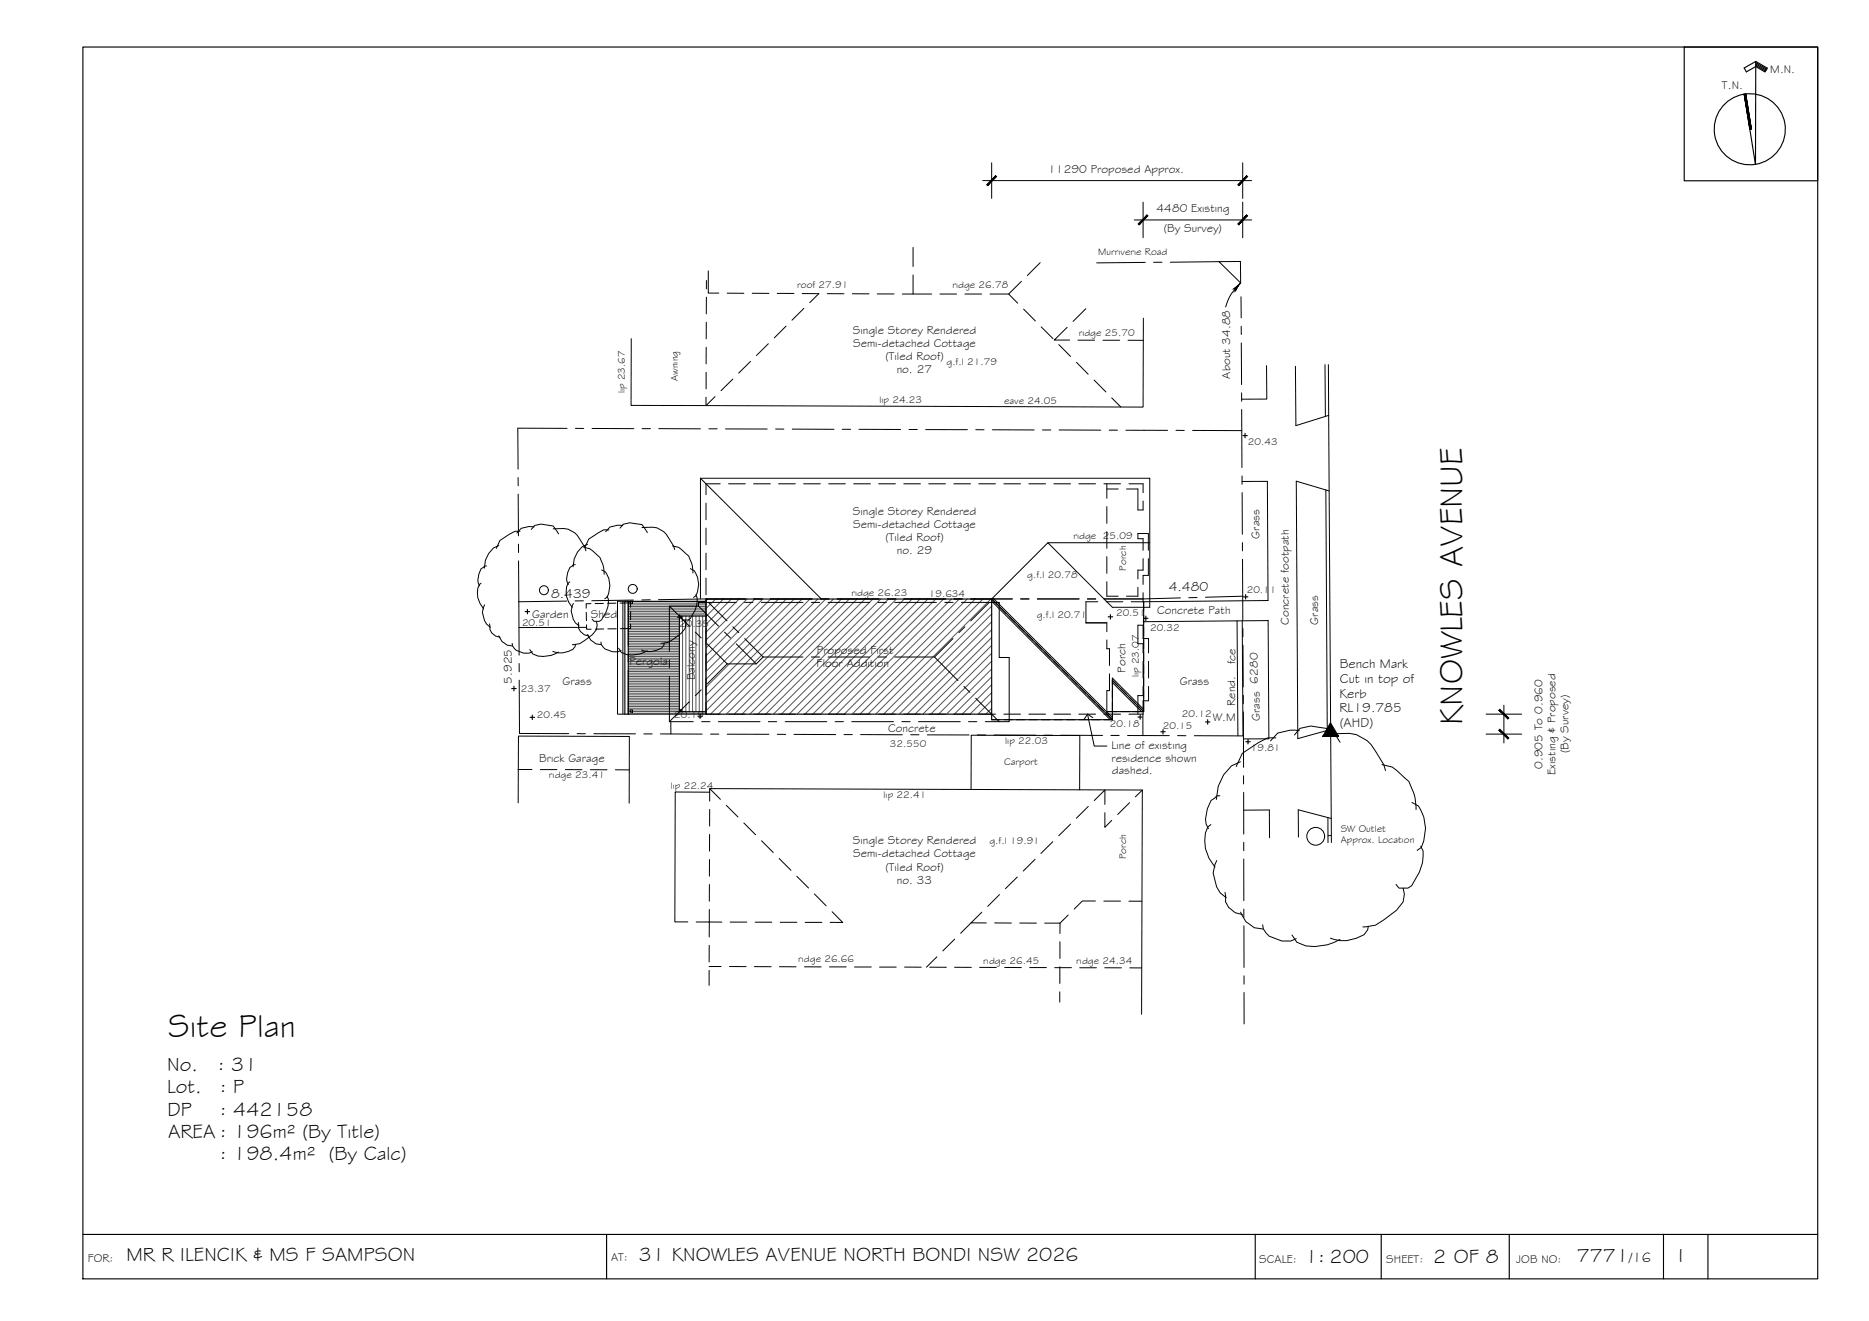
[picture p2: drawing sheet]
<svg xmlns="http://www.w3.org/2000/svg" width="420mm" height="297mm" viewBox="0 0 420 297" stroke-linecap="round" stroke-linejoin="round" font-family="sans-serif">
<!-- layer: HATCH -->
<g fill="none" stroke="#545454" stroke-width=".22">
<path d="M141.2 139.8h11.5M141.2 139.4h11.5M141.2 139h11.5M141.2 138.6h11.5M141.2 138.3h17.5M141.2 137.9h17.5M141.2 137.5h17.5M141.2 137.1h17.5M141.2 136.8h17.5M141.2 136.4h17.5M141.2 136h17.5M141.2 135.6h17.5"/>
<path d="M141.2 135.2h17.5M153.4 138.5v21.5M154.2 138.5v21.5M154.9 138.5v21.5M155.7 138.5v21.5M156.4 138.5v21.5M157.2 138.5v21.5M158 138.5v21.5M158.7 138.5v21.5M159.1 134.7l-.4 .4M160.9 134.7l-2.2 2.1M162.6 134.7l-3.9 3.9"/>
<path d="M164.4 134.7l-5.7 5.7M166.2 134.7l-7.5 7.4M167.9 134.7l-9.2 9.2M169.7 134.7l-11 11M171.5 134.7l-12.8 12.8M173.2 134.7l-14.5 14.5M175 134.7l-16.3 16.3M176.8 134.7l-18.1 18.1M178.5 134.7l-19.8 19.8M180.3 134.7l-21.6 21.6M182.1 134.7l-23.4 23.4M183.8 134.7l-25.1 25.1"/>
<path d="M185.6 134.7l-25.9 25.9M187.4 134.7l-25.9 25.9M189.2 134.7l-25.9 25.9M190.9 134.7l-25.9 25.9M192.7 134.7l-25.9 25.9M194.4 134.7l-25.8 25.9M196.2 134.7l-25.9 25.9M198 134.7l-25.9 25.9M199.8 134.7l-25.9 25.9M201.5 134.7l-25.9 25.9M203.3 134.7l-25.9 25.9M205 134.7l-25.8 25.9"/>
<path d="M206.8 134.7l-25.9 25.9M208.6 134.7l-25.9 25.9M210.4 134.7l-25.9 25.9M212.1 134.7l-25.8 25.9M213.9 134.7l-25.9 25.9M215.7 134.7l-25.9 25.9M217.4 134.7l-25.8 25.9M219.2 134.7l-25.9 25.9M221 134.7l-25.9 25.9M222.7 134.7l-25.8 25.9M222.9 136.3l-24.3 24.3M222.9 138.1l-22.5 22.5"/>
<path d="M222.9 139.8l-20.7 20.8M141.2 160h11.5M141.2 159.6h11.5M141.2 159.3h11.5M141.2 158.9h11.5M141.2 158.5h11.5M141.2 158.1h11.5M141.2 157.7h11.5M141.2 157.4h11.5M141.2 157h11.5M141.2 156.6h11.5M141.2 156.2h11.5"/>
<path d="M141.2 155.9h11.5M141.2 155.5h11.5M141.2 155.1h11.5M141.2 154.7h11.5M141.2 154.4h11.5M141.2 154h11.5M141.2 153.6h11.5M141.2 153.3h11.5M141.2 152.9h11.5M141.2 152.5h11.5M141.2 152.1h11.5M141.2 151.8h11.5"/>
<path d="M141.2 151.4h11.5M141.2 151h11.5M141.2 150.6h11.5M141.2 150.3h11.5M141.2 149.9h11.5M141.2 149.5h11.5M141.2 149.1h11.5M141.2 148.8h11.5M141.2 148.4h11.5M141.2 148h11.5M141.2 147.6h11.5M141.2 147.2h11.5"/>
<path d="M141.2 146.9h11.5M141.2 146.5h11.5M141.2 146.1h11.5M141.2 145.7h11.5M141.2 145.4h11.5M141.2 145h11.5M141.2 144.6h11.5M141.2 144.2h11.5M141.2 143.9h11.5M141.2 143.5h11.5M141.2 143.1h11.5M141.2 142.7h11.5"/>
<path d="M141.2 142.4h11.5M141.2 142h11.5M141.2 141.6h11.5M141.2 141.3h11.5M141.2 140.9h11.5M141.2 140.5h11.5M141.2 140.1h11.5M222.9 141.6l-19 19M222.9 143.4l-17.2 17.2M222.9 145.1l-15.4 15.5M222.9 146.9l-13.7 13.7M222.9 148.7l-11.9 11.9"/>
<path d="M222.9 150.4l-10.1 10.2M222.9 152.2l-8.4 8.4M222.9 154l-6.6 6.6M222.9 155.7l-4.8 4.9M222.9 157.5l-3.1 3.1M222.9 159.3l-1.3 1.3M141.2 160.4h17.5"/>
</g>
<!-- layer: BORDER -->
<g fill="none" stroke="#000" stroke-width=".25">
<path d="M18.6 10.6h390v277h-390zM378.6 10.6h30v30.1h-30zM394.7 13.8l2.6 1.5-.5 .9-2.1-1.2-2.1 1.2-.5-.9 2.6-1.5-.1 23.2-2.5-15.8M394.7 14.1l2.5 1.5M394.7 14.4l2.4 1.4M394.7 14.7l2.2 1.3M392.5 21.1l1.2 7.9M18.6 277.6h390M136.4 277.6v10M282.2 277.6v10M310.5 277.6v10M339.3 277.6v10"/>
<path d="M374 277.6v10M383.9 277.6v10"/>
<circle cx="393.4" cy="29.1" r="8"/>
</g>
<g fill="#000" stroke="#000" stroke-width=".22">
<path d="M392.1 21.2l1.3 7.9zM392.1 21.2l.3-.1 1 8z"/>
<path d="M392.4 21.1l1 8 .3-.1zM392.4 21.1l1.3 7.9z"/>
</g>
<!-- layer: BOUNDARY -->
<g fill="none" stroke="#000" stroke-width=".22">
<path d="M257.5 59l-11 .1M261.2 59h-1.9M274 58.8h4.9v4.8zM274 58.8l-10.9 .2M279 66.7v4.8M279 73.4v1.8M279 77.1l.1 9.4M127.5 96.3h-11.1l.1 9.2M129.4 96.3h1.8M133.1 96.3l9.4 .1M144.3 96.4h1.9M148.1 96.4h9.4"/>
<path d="M159.3 96.4h1.9M163.1 96.4l9.4 .1M174.4 96.5h1.8M178.1 96.5h9.4M189.3 96.5h1.9M193.1 96.5l9.4 .1M204.4 96.6h1.8M208.1 96.6h9.4M219.4 96.6h1.8M223.1 96.6l9.4 .1M234.3 96.7h1.9M238.1 96.7h9.4"/>
<path d="M249.4 96.7h1.8M253.1 96.7l9.4 .1M264.4 96.8h1.8M268.1 96.8h11.1M279.1 88.3v1.9M279.1 92.1l.1 4.7M279.2 96.8v8.3M116.5 107.4v1.8M116.5 111.1l.1 9.4M279.2 107v1.9M279.2 110.8l.1 9.3M116.6 122.4v1.8"/>
<path d="M116.6 126.1l.1 21.2M127.4 135.2l-10.8 .1M131.2 135.1h-1.9M142.4 134.9l-9.4 .2M146.2 134.9h-1.9M158.8 134.7h8.8l-19.6 .1M169.4 134.7h1.9M173.2 134.7h9.4M184.5 134.7h1.8M188.2 134.7h9.4M199.5 134.7h1.8M203.2 134.7h9.4"/>
<path d="M214.4 134.7h1.9M218.2 134.7h9.4M229.5 134.7h1.8M233.2 134.7h9.4M244.5 134.7h1.8M265.4 134.4l-8.4 .3h-8.8M269.1 134.4h-1.9M279.3 122v1.9M279.3 125.8l.1 8.3M279.4 134.1l-8.4 .2M279.4 134.1v5.4M116.7 149.2v1.9"/>
<path d="M116.7 152.9l.1 12 11.1 .1M279.4 141.3v1.9M279.4 145.1l.1 9.4M279.5 156.3v1.9M129.7 165h1.9M133.5 165h9.4M144.7 165h1.9M148.5 165l9.3 .1M159.7 165.1h1.9M163.5 165.1h9.4M174.7 165.1h1.9M178.5 165.1l9.4 .1"/>
<path d="M189.7 165.2h1.9M193.5 165.2h9.3M204.7 165.2h1.9M208.5 165.2l9.4 .1M219.7 165.3h1.9M223.5 165.3h9.4M234.7 165.3h1.9M238.5 165.3l9.3 .1M249.7 165.4h1.9M253.5 165.4h9.4M264.7 165.4h1.9M268.5 165.4l11 .1"/>
<path d="M279.5 160.1l.1 12.4M279.6 174.4v1.9M279.6 178.2v9.4M279.6 189.4v1.9M279.6 193.2v9.3M279.6 204.4v1.9M279.6 208.2l.1 9.3M279.7 219.4v1.9M279.7 223.2v7"/>
</g>
<!-- layer: EXISTING -->
<g fill="none" stroke="#000" stroke-width=".22">
<path d="M205.3 55.6v4.3M233.8 59.1l-2.8 2.8M141.9 76.2v15h16.8l2-2M158.8 78.1l-.1 3.7M158.8 72.4v3.8M158.8 63.1v1.9M158.8 66.8v3.8M159.2 60.9v5h2.4M163.5 65.9h3.7M169.1 65.9l3.8 .1M172.7 77.3l-2.6 2.6M174.7 66h3.8"/>
<path d="M176.7 73.3l-2.6 2.7M180.3 66h3.8M180.7 69.4l-2.7 2.6M184.1 66l-2.1 2M186 66l3.7 .1M191.6 66.1h3.8M197.2 66.1h3.8M202.8 66.1h6.6M205.3 61.8v4.3M211.3 66.1h3.7M216.9 66.1h3.8M222.6 66.1h4.1"/>
<path d="M229.6 63.3l-2.9 2.8 2.1 2.1M230.1 69.5l2.7 2.7M234.1 73.5l2.6 2.7M238 77.5l2.7 2.7M239.9 73.6l-2.9 2.9h3.5M242.3 76.5h3.8M244.1 69.4l-2.9 2.9M248 76.5h3.7M253.6 76.5h3.4M257 71.5v20l-98.3-.3v-1.9M158.7 83.7v3.8M164.7 85.2l-2.6 2.7"/>
<path d="M168.7 81.3l-2.6 2.6M242 81.5l2.6 2.7M246 85.5l2.6 2.6M249.9 89.5l2.1 2M284.7 82.2l.1 7.5-5.7 .1M291.2 82.4l.1 13.3 7.4-2.3M297.9 82v11.6M298.6 82l.7 107.5M158.7 113.1v3.8M158.7 118.7v3.8M161.9 108.8h-3.2v2.4M163.8 108.8h3.7"/>
<path d="M169.4 108.8h3.8M175 108.8h3.8M180.7 108.8h3.7M186.3 108.8h3.7M191.9 108.8h3.8M197.5 108.8h3.8M203.2 108.8h3.7M208.8 108.8h3.7M214.4 108.8h3.8M220 108.8h3.8M225.7 108.8h3.7M231.3 108.8h3.7"/>
<path d="M236.9 108.8h3.8M242.5 108.8h3.8M248.2 108.8h3.7M248.8 108.8v3.2M248.8 113.9v3.8M248.8 119.5v3.8M248.8 110h2.6M253.2 110h2.6v4.7h1.2v-2M253.8 108.8h3.2v2M279.2 108.3l5.7-.1 .2 26.8-28.1 .3M298.1 110.2l.3 54M298.8 110.4l-7.4-2.2 .3 57.9 7.4-2.1"/>
<path d="M131.8 137.7v1.9M132.8 135.7l-1 .1v1M135.6 135.7h-1.8M138.5 135.6l-1.9 .1M139.4 135.6h2.4v1M141.8 137.5v1.9M158.7 124.4v3.7M158.7 130v3.7M158.7 135.6v3.8M246.8 135.3h-2.7v4.8h4.7v1.9M248.7 135.3h3.7M248.8 130.8v3.3h2.6"/>
<path d="M248.8 125.2v3.7M254.3 135.3h2.7M255.8 132.1v2h-2.6M257 139.8l28.1-.3 .1 26.6-5.7 .1M257 123.7v-2.6h-1.2v-1.1h2.4v3.7M257 125.6v2.6h-1.2v2M257 133.3v2M258.2 125.6v3.8h-1.2v2M278.1 139.6l.2 25.9M279.3 139.6l.1 25.9M131.9 140.5v1h1M131.9 141.1h-15.2"/>
<path d="M135.7 141.4l-1.9 .1M138.5 141.4h-1.9M141.8 140.3v1l-2.3 .1M158.7 158.1v2.5h3.2M158.7 141.2v3.8M158.7 146.9v3.7M158.7 152.5v3.7M248.8 143.9v2h.6v3.7M249.4 151.5v3.8h-.6v5.3M257 146.8v-2h-1.2v-4.2h1.2v3h1.2v3.2M257 154.3v2.1h-1.2v4.2M257 148.7v3.8"/>
<path d="M258.2 154.3v3.3h-1.2l-.1 7.8M258.2 148.7v3.8M116.4 173h3.2M121.5 173.1h3.7M127.1 173.1h3.7M132.7 173.1h3.8M138.3 173.1h3.2M150.8 162.3v2.8M159.5 178.1h-7.7l-.1 29.2h2.9M159.5 177.3l2.5 2.4M163.8 160.6h3.7M169.4 160.6h3.8"/>
<path d="M175 160.6h3.8M180.7 160.6h3.7M186.3 160.6h3.7M191.9 160.6h3.8M197.5 160.6h3.8M203.2 160.6h3.7M208.8 160.6h3.7M214.4 160.6h3.8M218.3 177.5v-12.2l24.4 .1v12.2M220 160.6h3.8M225.7 160.6h3.7M231.3 160.6h3.7"/>
<path d="M236.9 160.6h3.8M242.5 160.6h3.8M248.2 160.6h3.7M253.8 160.6h3.2M256.8 177.6l-1.6 1.6M116.5 180.5l.1-15 24.9 .1-.1 15M159.5 198.9v3.7M159.5 193.3v3.7M159.5 187.6v3.8M159.5 180.1v-2.8l97.3 .3-.2 50.5M159.5 182v3.8M163.3 181.1l2.6 2.6"/>
<path d="M167.2 185.1l2.7 2.6M171.2 189.1l2.6 2.6M175.2 193l2.6 2.7M179.1 197l2.7 2.7M228.7 197.2l-2.7 2.6M232.7 193.2l-2.7 2.7M236.7 189.3l-2.7 2.6M240.7 185.3l-2.7 2.6M244.7 181.3l-2.7 2.7M246 180l2.4-2.4v3.3M248.4 182.7v3.3l1.5-1.5M253.9 180.5l-2.6 2.6"/>
<path d="M279.7 182.2l5.7-.1v6.3M298.5 183.8v5.7M299.2 187.9h-.7M299.3 184l-7.4-1.9v6.1M156.5 207.3h3l-.1 3.4M159.4 218.2v3.4M159.4 217.3h2.7M159.4 212.6v3.7M159.5 204.5v2.8h2.8M164 217.3l3.7 .1M164.1 207.3h3.8M169.6 217.4h3.8"/>
<path d="M169.8 207.4h3.7M175.2 217.4h3.8M175.4 207.4h3.7M180.9 217.4h3.7M181 207.4h3.8M183.1 201l2.6 2.7M186.5 217.4h3.7M187.1 205l2.3 2.4h-2.8M192.1 217.4h3.8M197.7 217.5h3.8M203.4 217.5h3.7M209 217.5h3.7"/>
<path d="M210.6 215.2l-2.3 2.3M214.6 217.5h3.8M214.6 211.2l-2.7 2.6M218.3 207.5l-2.4 2.4M220.2 217.5h3.8M220.7 205.1l-2.4 2.4h3.4M223.6 207.5l3.8 .1M224.7 201.2l-2.7 2.6M225.9 217.5l3.7 .1M229.2 207.6h3.8M231.5 217.6h3.7M234.9 207.6h3.4v2.3"/>
<path d="M237.1 217.6h3.8M238.3 217.4v3.7M238.3 211.8v3.7M240.1 205.8l-1.8 1.8M242.7 217.6h3.8M246.3 202.6h-3l-1.8 1.8M248.1 202.6h3.8M248.4 217.6h3.7M253.8 202.6h2.9M254 217.6h2.7M238.2 223v2.3"/>
</g>
<!-- layer: NEWWORK -->
<path d="M140.5 135.2h.7v25.4h-.7zM158.7 138.5h-6v21.5h6M158.7 134.7h64.2v25.9h-64.2zM158.7 134.7v.5M222.9 134.7l27.2 27.1M257 135.3h.1v24.7h-8.3M250.1 152.5v9.3M250.1 153l7 7M222.9 160.6v1.2h27.2" fill="none" stroke="#000" stroke-width=".25"/>
<!-- layer: 0.13 -->
<path d="M141.7 135.2h.5v.5h-.5zM152.7 138.5h.5v.5h-.5zM141.7 159.6h.5v.5h-.5zM152.7 159.6h.5v.4h-.5z" fill="none" stroke="#000" stroke-width=".22"/>
<!-- layer: NEWWORK -->
<path d="M140 135.2v25.4M140.5 135.2h-1.7v25.4h1.7M141.2 135.2h17.5M158.5 135.2v.3M222.9 135.2l26.7 26.6M222.9 134.7h.5l26.7 26.6M250.1 153.5l6.5 6.5M250.1 152.5l7 7M141.2 160.6h17.5" fill="none" stroke="#000" stroke-width=".22"/>
<!-- layer: ROOFPLAN NEW -->
<g fill="none" stroke="#000" stroke-width=".22">
<path d="M141.2 135.3v9.8M150.5 136.3l4.5 4.5M157 136.3l4.5 4.5M159.3 135.5l4.1 4.1M165.5 135.5h-8.5v.8h-6.5v10.2M167.4 135.5h1.9M171.1 135.5h9.4M182.4 135.5h1.9M186.1 135.5h9.4M197.4 135.5h1.9M201.1 135.5h9.4M212.4 135.5h1.9"/>
<path d="M216.1 135.5h8.5v12.3h2.3v14.5h-5.4M222.4 135.5l-4.2 4.1M141.2 147v1.9M141.2 150.7v9.9M150.5 152.1v10.2h5.4M150.5 148.4v1.8M155 157.8l-4.5 4.5M156.3 142.1l1.3 1.3M157.6 155.1l-1.3 1.3M159 144.8l4.5 4.5M162.9 142.1l1.3 1.3M163.5 149.3l-4.5 4.5"/>
<path d="M164.7 140.9l1.4 1.4M165.5 144.8l4.5 4.5M167.4 143.6l4.2 4.1M171.6 147.7l-1.6 1.6h-6.5M171.6 147.7h8.9M182.4 147.7h1.9M186.1 147.7h9.4M197.4 147.7h1.9M201.1 147.7h9l5.3 5.3M214.2 143.6l-4.1 4.1M216.7 154.3l1.3 1.4M216.9 140.9l-1.3 1.4"/>
<path d="M219.3 157l5.3 5.3M157.7 162.3h1.9M161.5 162.3h9.4M172.7 162.3h1.9M176.5 162.3h9.4M187.7 162.3h1.9M191.5 162.3h9.4M202.7 162.3h1.9M206.5 162.3h9.4M217.7 162.3h1.9"/>
</g>
<!-- layer: ROOFPLAN EXIST. -->
<g fill="none" stroke="#000" stroke-width=".22">
<path d="M257.2 96.7v.1M157.5 107.5h101v29.1h-8.4l-14.5-14.6-12.7 12.7 1.3 1.3M157.5 107.5v27.1M157.5 107.5l27.1 27.2M224.9 136.7l1.3 1.3M226.9 138.7l1.3 1.3M235.6 122h22.9M257.1 135.3v2M257.1 138.3v1.9M228.9 140.6l1.3 1.4M230.9 142.6l1.3 1.3M232.9 144.6l1.3 1.3"/>
<path d="M234.9 146.6l1.3 1.3M236.8 148.6l1.4 1.3M238.8 150.6l1.3 1.3M240.8 152.6l1.3 1.3M242.8 154.6l1.3 1.3M244.8 156.5l1.3 1.4M246.8 158.5l1.3 1.4M250.1 154.1v-1.1l1.2 1.2M250.1 155.1v1.8M250.1 157.9v1.9M251.9 154.8l1.3 1.4M253.9 156.8l1.3 1.4"/>
<path d="M257.1 158v2l-1.2-1.2M257.1 141.1v1.9M257.1 143.9v1.9M257.1 146.7v1.9M257.1 149.5v1.9M257.1 152.4v1.8M257.1 155.2v1.8M222.9 161.8h1.9M225.7 161.8h1.9M228.5 161.8h1.9M231.3 161.8h1.9M234.2 161.8h1.8"/>
<path d="M237 161.8h1.9M239.8 161.8h1.8M242.6 161.8h1.9M245.4 161.8h1.9M248.2 161.8h1.9M248.8 160.5l1.3 1.3M248.8 160h2.3M250.1 160.7v1.1M252 160h1.9M254.8 160h2.3"/>
</g>
<!-- layer: 0 -->
<path d="M244.5 160.6l1.5 7.2h2.8M245.7 161.4l-1.2-.8-.8 1.2" fill="none" stroke="#000" stroke-width=".22"/>
<!-- layer: DIMENSION -->
<path d="M222.9 36.6v8M279.4 36.6v8M220.9 40.6h60.5M255 49.5h26.4M257 45.5v8M279.4 45.5v8M338.1 158.6v8.5M334.1 160.6h8M334.1 165.1h8" fill="none" stroke="#000" stroke-width=".22"/>
<!-- layer: 0 -->
<g fill="#000" stroke="#000" stroke-width=".22">
<path d="M223.8 39.5l-1.8 2.2 2-2zM223.8 39.5l-1.8 2.2-.2-.2z"/>
<path d="M257.9 48.3l-1.8 2.3 2-2.1zM257.9 48.3l-1.8 2.3-.2-.3z"/>
<path d="M280.3 39.5l-2 2 .2 .2zM280.3 39.5l.2 .2-2 2z"/>
<path d="M280.3 48.3l-2 2 .2 .3zM280.3 48.3l.2 .2-2 2.1z"/>
<path d="M337.2 164l-.2 .2 2.2 1.8zM337 164.2l2.2 1.8-.2 .2z"/>
<path d="M337 159.7l2 2 .2-.2zM337 159.7l.2-.2 2 2z"/>
</g>
<!-- layer: VEGSPREAD -->
<g fill="none" stroke="#000" stroke-width=".22">
<path d="M116.9 119.5h-1.1l-3.4 2-.8 1.8M119.4 119.1l.8-.9 1.4-.4 2.8 .5 1.2 1.8M120.1 118.5l-1.2-.1-1.7 .4-1 1.1M124.4 118.9a5.1 5.1 0 0 1 6 2.5l1.1 1.7 .2 .8M136.9 119.2l-1.2-.1-3.4 2.1-.8 1.8M139.4 118.8l.7-.9 1.5-.3 2.7 .4 1.2 1.8M140 118.2l-1.2-.1-1.7 .4-.9 1.1M144.3 118.6a5.1 5.1 0 0 1 5.4 1.5l1.7 2.7 .3 .8M108.1 131.1a3.1 3.1 0 0 0-.7 3.3l.5 1.3 .8 1.2M108.9 136a3.7 3.7 0 0 0 1.3 5M109.4 127.3h-.4l-.9 .6a3.6 3.6 0 0 0-.3 3.8M112.1 122.7a5.2 5.2 0 0 0-3.2 5.1"/>
<path d="M128.1 130.8a3.1 3.1 0 0 0-.8 3.3l.5 1.3 .8 1.2M128.9 135.7a3.7 3.7 0 0 0 1.3 5M129.3 127h-.4l-.8 .6-.5 1.1-.2 1.4 .4 1.3M130 140l.1 .5a2.31 2.31 0 0 0 2.2 2.5M131.2 123.1l1.4 .3 2.3 1.9 .8 2.1 .1 1.7M132.1 122.4a5.2 5.2 0 0 0-3.3 5.1M134.1 139.7l.1 .8-.1 1.1-.9 1.1-2.8 2-1.7 .3M135.3 128.2l.9 .4a5.4 5.4 0 0 1 .3 5.6l-.5 .4M136.4 134.1a4 4 0 0 1-.1 3.5l-1.1 1.8-.5 .3h-1.2l-.4-.5M151.2 122.8l1.4 .3 2.2 1.9 .8 2.1 .2 1.7M154 139.4l.2 .8-.2 1.1-.9 1.1-2.8 2-1.7 .2M155.2 127.9l.9 .4a5.4 5.4 0 0 1 .4 5.6l-.6 .4"/>
<path d="M156.4 133.8a4 4 0 0 1-.2 3.4l-1 1.9-.5 .3h-1.2l-.4-.5M110.1 140.3v.5a2.29 2.29 0 0 0 2.3 2.5M112.1 143a3.1 3.1 0 0 0 3 2.2M115.1 144.7l.1 .5a3.3 3.3 0 0 0 4.5 1.4M119.1 146.1l.6 .9a6 6 0 0 0 5.9-.4M129.4 144.9l-.1 .5-.5 .6a5 5 0 0 1-4.5 .5M132.1 142.7a3.1 3.1 0 0 0 3 2.2M135.1 144.4l.1 .5a3.2 3.2 0 0 0 4.4 1.3M139.1 145.7l.6 1a6.1 6.1 0 0 0 5.8-.4M149.3 144.6v.5l-.5 .6a4.9 4.9 0 0 1-4.6 .5M274.2 179l-.6-.1-1.4 1.1-.8 1.9-.4 2.3 .1 1.1 .6 1M278.9 171.3l-2.1 .9-1.7 2-1.2 2.6-.5 3"/>
<path d="M286.8 165.9h-1.8l-2.1 1.1-3.6 2.4-1.4 3M291 165.3l1.2-1.5 2.5-.5 4.5 .6 2.1 3M292.1 164.3l-2-.1-2.9 .6-1.6 1.8M299.2 165l4.1-.1a7.4 7.4 0 0 1 6 4.2l1.8 2.8 .4 1.4M310.7 171.9l2.3 .6 3.7 3.2a12.9 12.9 0 0 1 1.6 5.7v.6M272.2 185.4l-.7 .5a8.3 8.3 0 0 0 1.6 9.1M273.5 193.5l-.4 .9-.4 1.9 .8 3.1 .8 1.4 1.4 1.1M315.4 199.7l.3 1.4-.3 1.7-1.4 1.9-4.8 3.3-2.8 .4M317.4 180.4l1.5 .8a9.2 9.2 0 0 1 .6 9.4l-.9 .6M319.4 190.3l.5 1.1a10.9 10.9 0 0 1-2.6 7.8l-.8 .5h-2l-.7-.8M275.4 200.7l.1 2.1 .7 1.2 1.5 1.2 1.6 .4M278.9 205.1l1.2 2.2 1.9 1.3 1.9 .3"/>
<path d="M283.9 208l.1 .9 1.3 1.6 2.9 1.1h2l1.2-.5M290.5 210.3l1 1.6a9.9 9.9 0 0 0 9.8-.7M307.6 208.3l-.1 .8-.9 1.1a8.3 8.3 0 0 1-7.5 .8"/>
<circle cx="122.3" cy="132.7" r="1.01"/>
<circle cx="142.2" cy="132.4" r="1.01"/>
<circle cx="295.8" cy="188" r="2"/>
</g>
<!-- layer: TEXT -->
<g fill="#000" stroke="#000" stroke-width=".22">
<path d="M278.1 64.4l-.3 .8-.1-.1zM278.9 63.6l-.6 .8z"/>
<path d="M278.2 64.3l-.4 .9zM278.1 64.4l.1-.1-.4 .9z"/>
<path d="M277.8 64.6l-.1 .5 .4-.7zM277.4 64.9l.4-.3-.1 .5z"/>
<path d="M278.2 64.3l-.2 .5zM278.2 64.3l-.2 .5z"/>
<path d="M278.4 64.1l-.3 .6zM278.4 64.1l-.3 .6z"/>
<path d="M299.1 162.5l1.8 3h-3.5zM297.4 165.5h3.5z"/>
</g>
<!-- layer: HGTS_11 -->
<g fill="none" stroke="#000" stroke-width=".25">
<path d="M279.4 98h1M279.9 97.4v1M118.1 137.5h1M118.6 137v1M152.3 138.8h1M152.8 138.3v1M249.1 138.7h1M249.6 138.2v1M257.1 139h1M257.6 138.5v1M279.5 134.2h1M280 133.7v1"/>
<path d="M115 154.8h1M115.5 154.3v1M119.2 161.3h1M119.7 160.8v1M156.9 161l1 .1M157.4 160.5v1M255.8 161.2h1M256.3 160.8v.9M260.9 164.5h1M261.5 164.1l-.1 1M271 162.3h1M271.5 161.8v1"/>
<path d="M280.1 166.8h1M280.6 166.3v1"/>
</g>
<!-- layer: TEXT -->
<path d="M277.7 65.5l.1-.3-.2-.2-1.3 1.9-.8 2.1M278.9 63.6l-1.7 1.4" fill="none" stroke="#000" stroke-width=".22"/>
<g font-size="7.5">
<text x="328.8" y="163" transform="rotate(-90 328.8 163)">KNOWLES AVENUE</text>
<text x="37.8" y="233.3">Site Plan</text>
</g>
<g font-size="4.5">
<text x="37.6" y="240.8">No.</text>
<text x="37.6" y="245.8">Lot.</text>
<text x="49" y="240.8">: 31</text>
<text x="49.4" y="245.8">: P</text>
<text x="37.6" y="250.9">DP</text>
<text x="49.4" y="250.9">: 442158</text>
<text x="37.8" y="255.9">AREA : 196m² (By Title)</text>
<text x="49.4" y="260.9">: 198.4m² (By Calc)</text>
<text x="28.4" y="283.6">MR R ILENCIK &amp; MS F SAMPSON</text>
<text x="143.6" y="283.6">31 KNOWLES AVENUE NORTH BONDI NSW 2026</text>
<text x="293.4" y="283.9">1: 200</text>
<text x="322.2" y="283.9">2 OF 8</text>
<text x="354.4" y="283.8">7771</text>
<text x="377.4" y="283.7">I</text>
</g>
<text font-size="3.2" x="366.2" y="283.8">/16</text>
<g font-size="3">
<text x="123.9" y="134.4">8.439</text>
<text x="262.7" y="132.8">4.480</text>
<text x="301.2" y="150.2">Bench Mark</text>
<text x="301.2" y="153.5">Cut in top of</text>
<text x="301.1" y="156.9">Kerb</text>
<text x="301.1" y="160.2">RL19.785</text>
<text x="301.2" y="163.5">(AHD)</text>
</g>
<g font-size="2.6">
<text x="398" y="16.5">M.N.</text>
<text x="387.1" y="20.1">T.N.</text>
<text x="235.7" y="38.9">11290 Proposed Approx.</text>
<text x="260" y="47.7">4480 Existing</text>
<text x="261.6" y="52.2">(By Survey)</text>
<text x="191.7" y="75">Single Storey Rendered</text>
<text x="191.8" y="77.9">Semi-detached Cottage</text>
<text x="199" y="80.9">(Tiled Roof)</text>
<text x="201.6" y="83.8">no. 27</text>
<text x="276.5" y="85.1" transform="rotate(-90 276.5 85.1)">About 34.88</text>
<text x="191.7" y="115.9">Single Storey Rendered</text>
<text x="191.8" y="118.8">Semi-detached Cottage</text>
<text x="199" y="121.7">(Tiled Roof)</text>
<text x="201.6" y="124.6">no. 29</text>
<text x="283.2" y="121.1" transform="rotate(-90 283.2 121.1)">Grass</text>
<text x="119.6" y="139">Garden</text>
<text x="132.8" y="138.9">Shed</text>
<text x="260.1" y="138">Concrete Path</text>
<text x="289.7" y="140.4" transform="rotate(-90 289.7 140.4)">Concrete footpath</text>
<text x="296.3" y="140.4" transform="rotate(-90 296.3 140.4)">Grass</text>
<text x="141.5" y="149.6">Pergola</text>
<text x="183.6" y="149.9">Floor Addition</text>
<text x="183.6" y="147">Proposed First</text>
<text x="277.7" y="149.3" transform="rotate(-90 277.7 149.3)">fce</text>
<text x="115" y="153.7" transform="rotate(-90 115 153.7)">5.925</text>
<text x="126.5" y="154.1">Grass</text>
<text x="156.2" y="153" transform="rotate(-90 156.2 153)">Balcony</text>
<text x="253" y="151.2" transform="rotate(-90 253 151.2)">Porch</text>
<text x="265.2" y="154.1">Grass</text>
<text x="277.7" y="158.7" transform="rotate(-90 277.7 158.7)">Rend.</text>
<text x="199.7" y="164.6">Concrete</text>
<text x="272.6" y="162.2">W.M</text>
<text x="283.2" y="162.1" transform="rotate(-90 283.2 162.1)">Grass 6280</text>
<text x="121.2" y="171.4">Brick Garage</text>
<text x="249.9" y="168.3">Line of existing</text>
<text x="249.9" y="171.2">residence shown</text>
<text x="346.7" y="172.9" transform="rotate(-90 346.7 172.9)">0.905 To 0.960</text>
<text x="352.6" y="169.3" transform="rotate(-90 352.6 169.3)">(By Survey)</text>
<text x="250" y="174.2">dashed.</text>
<text x="349.7" y="174.2" transform="rotate(-90 349.7 174.2)">Existing &amp; Proposed</text>
<text x="191.7" y="189.9">Single Storey Rendered</text>
<text x="191.8" y="192.8">Semi-detached Cottage</text>
<text x="199" y="195.7">(Tiled Roof)</text>
<text x="201.6" y="198.7">no. 33</text>
<text x="19.8" y="283.8">FOR:</text>
<text x="137.4" y="283.6">AT:</text>
<text x="283.1" y="283.9">SCALE:</text>
<text x="311.6" y="283.9">SHEET:</text>
<text x="340.9" y="283.9">JOB NO:</text>
</g>
<g font-size="2.2">
<text x="246.9" y="57.3">Murriverie Road</text>
<text x="179.2" y="64.9">roof 27.91</text>
<text x="214.1" y="64.8">ridge 26.78</text>
<text x="242.5" y="75.7">ridge 25.70</text>
<text x="212.8" y="82.1">g.f.l 21.79</text>
<text x="140.5" y="88.5" transform="rotate(-90 140.5 88.5)">lip 23.67</text>
<text x="152.4" y="85.7" transform="rotate(-90 152.4 85.7)">Awning</text>
<text x="197.7" y="90.6">lip 24.23</text>
<text x="225.7" y="90.8">eave 24.05</text>
<text x="280.5" y="100">20.43</text>
<text x="241.3" y="121.2">ridge 25.09</text>
<text x="230.9" y="129.9">g.f.l 20.78</text>
<text x="253.2" y="128.3" transform="rotate(-90 253.2 128.3)">Porch</text>
<text x="191.4" y="133.9">ridge 26.23</text>
<text x="208.8" y="134.2">19.634</text>
<text x="280.3" y="133.3">20.11</text>
<text x="117.4" y="140.7">20.51</text>
<text x="152.7" y="140.9">20.35</text>
<text x="233.1" y="138.9">g.f.l 20.71</text>
<text x="250.9" y="138.5">20.51</text>
<text x="258.5" y="141.9">20.32</text>
<text x="117.1" y="155.6">23.37</text>
<text x="256" y="152.3" transform="rotate(-90 256 152.3)">lip 23.07</text>
<text x="120.7" y="161.5">20.45</text>
<text x="151.6" y="161.5">20.19</text>
<text x="265.7" y="161.1">20.12</text>
<text x="200.1" y="167.9">32.550</text>
<text x="226" y="167.2">lip 22.03</text>
<text x="249.5" y="163.5">20.18</text>
<text x="261.4" y="163.8">20.15</text>
<text x="225.7" y="172.1">Carport</text>
<text x="281.2" y="168.8">19.81</text>
<text x="123.4" y="174.9">ridge 23.41</text>
<text x="150.8" y="177.3">lip 22.24</text>
<text x="198.6" y="179.3">lip 22.41</text>
<text x="222.4" y="189.7">g.f.l 19.91</text>
<text x="301.4" y="187">SW Outlet</text>
<text x="301.4" y="189.5">Approx. Location</text>
<text x="253.2" y="193.3" transform="rotate(-90 253.2 193.3)">Porch</text>
<text x="179.4" y="216.4">ridge 26.66</text>
<text x="221.1" y="216.7">ridge 26.45</text>
<text x="242" y="216.7">ridge 24.34</text>
</g>
</svg>
